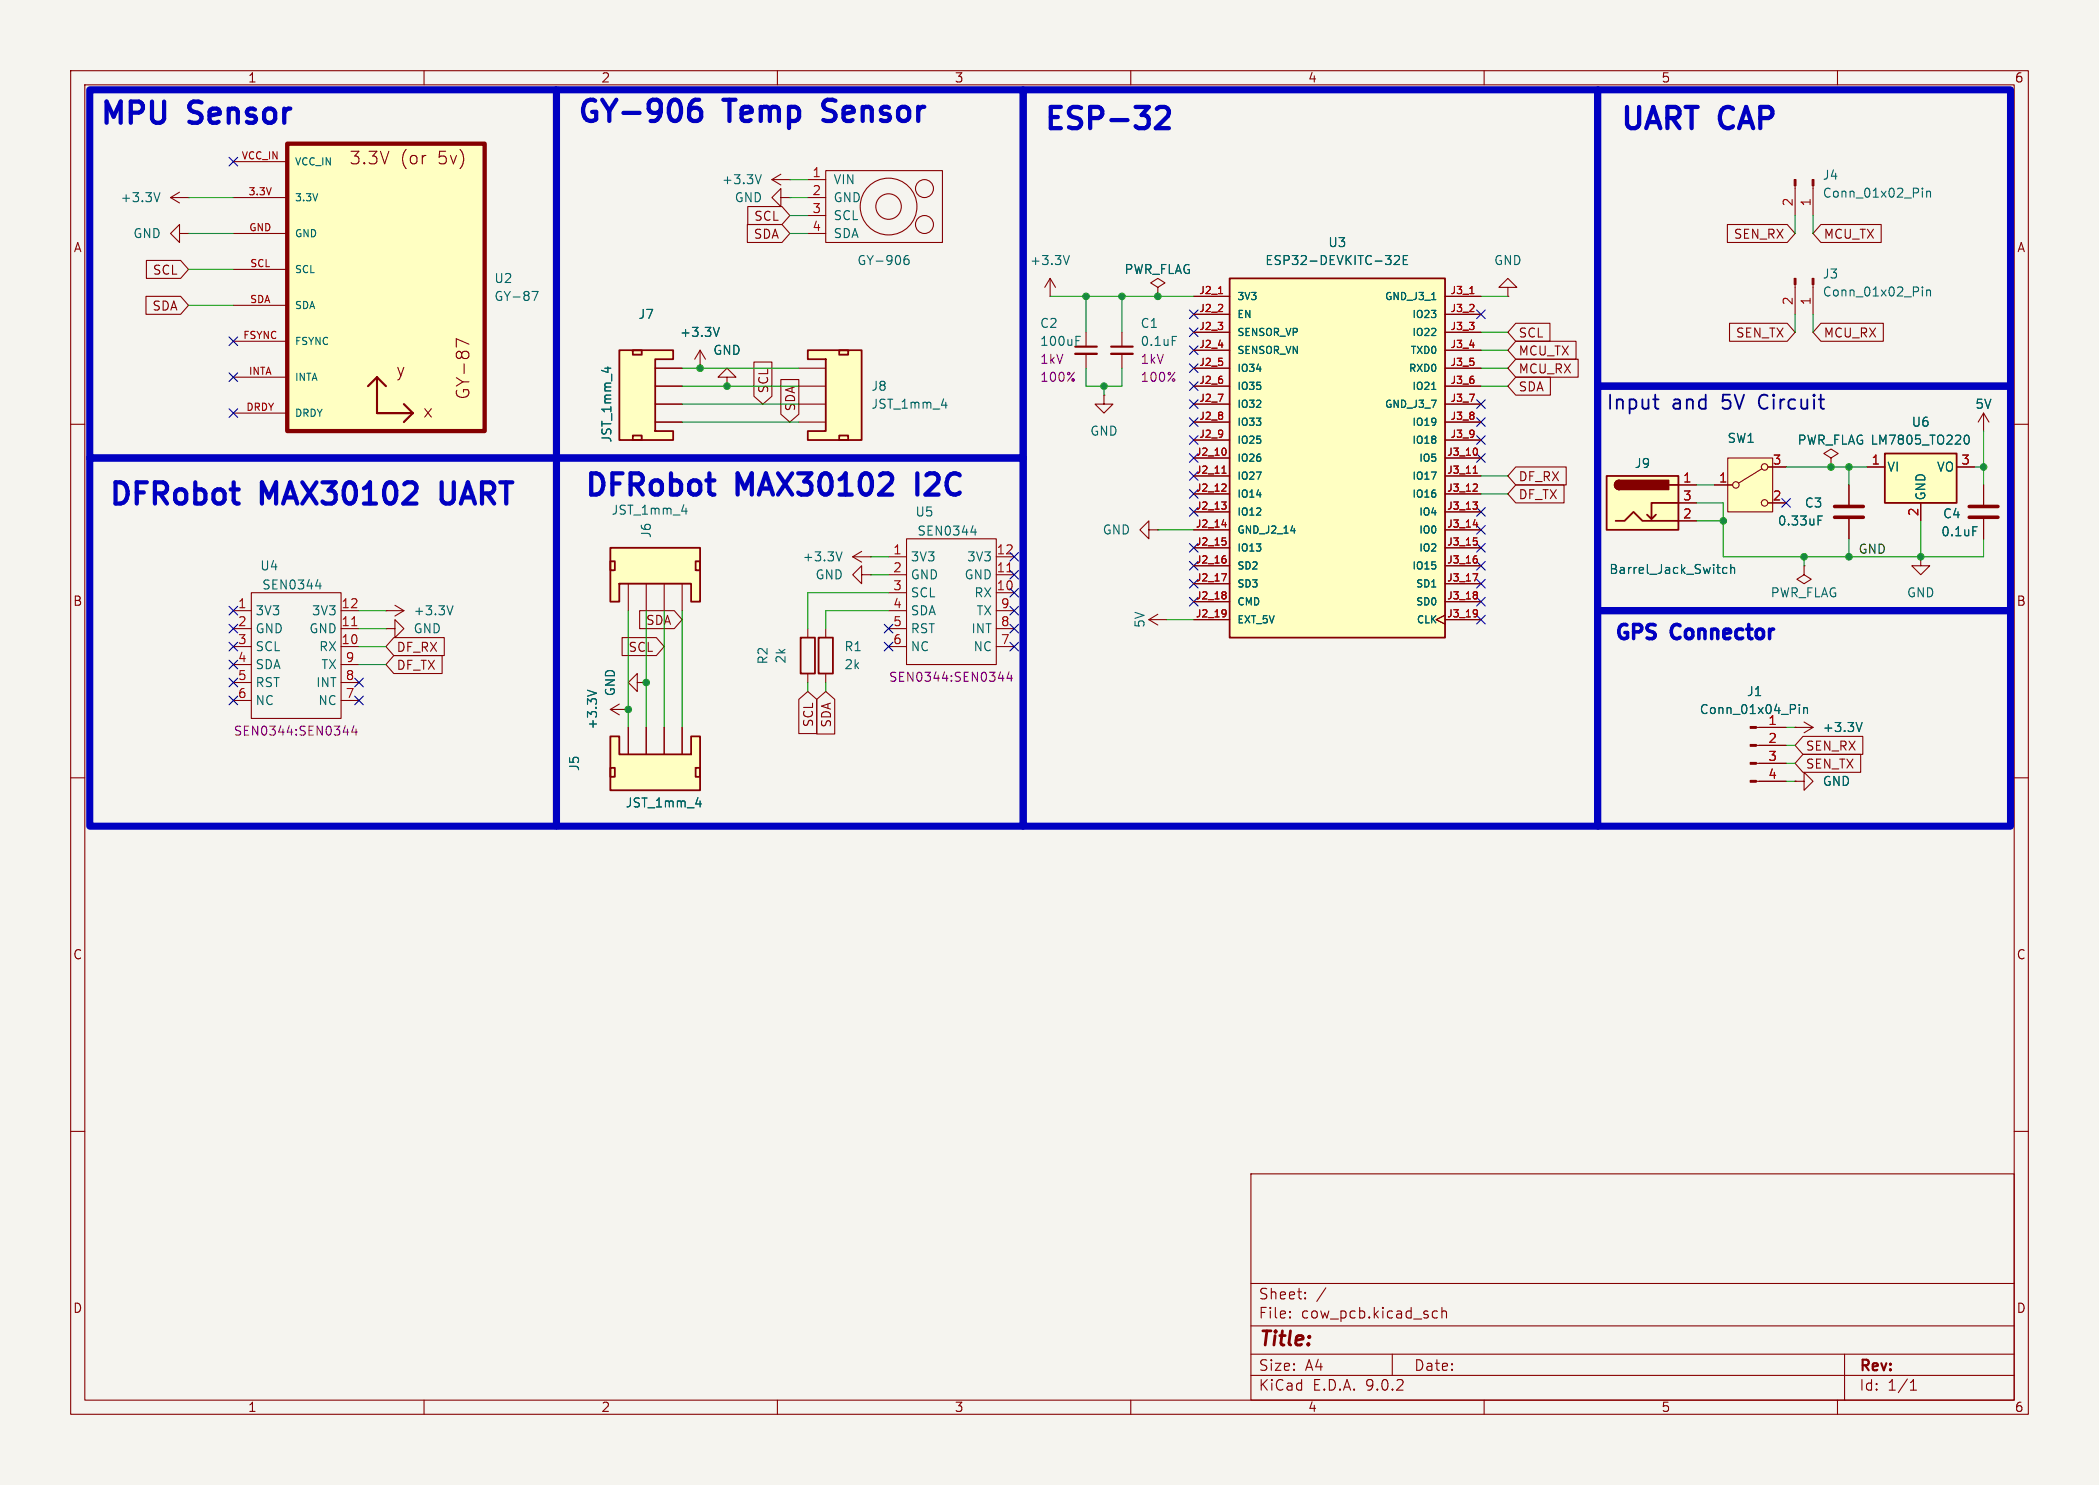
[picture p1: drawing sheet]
<svg xmlns="http://www.w3.org/2000/svg" width="297mm" height="210mm" viewBox="0 0 297 210" stroke-linecap="round" stroke-linejoin="round" font-family="sans-serif">
<path d="M0 0h297v210h-297z" fill="#f5f4ef" stroke="#f5f4ef" stroke-width=".14"/>
<g fill="none" stroke="#840000" stroke-width=".15">
<path d="M10 10h277v190h-277zM12 12h273v186h-273zM60 10v2M110 10v2M160 10v2M210 10v2M260 10v2M10 60h2M162.6 74.9v-1.2l-1.3 1.2 1.3 1.3v-1.3h1.2M163.8 74.9h.1M285 60h2M10 110h2"/>
<path d="M285 110h2M10 160h2M177 166h108v32h-108zM285 160h2M60 198v2M110 198v2M160 198v2M177 194.5h108M177 191.5h108M177 187.5h108M177 181.5h108M182.5 186.3h.1l-.1 .1"/>
<path d="M182.5 186.3v.1M182.5 185.5v.1M182.5 185.5h.1l-.1 .1M184.7 183.6v.1M184.7 183.6h-.1l.1 .1M184.7 182.8v.1M184.7 182.8h-.1l.1 .1M187.6 182.1l-1.3 2M197 191.5v3M202.7 186.3l.3 .1 .4-.1M203.4 185.5l-.4-.1-.3 .1M204 185.5a.37 .37 0 0 1 .7 .1v.8"/>
<path d="M204 184.9v1.5M210 198v2M260 198v2M261 191.5v6.5M270.3 196.6h.9M270.3 195.5l.4-.4v1.5"/>
</g>
<path d="M40.6 20.3h28v40.7h-28z" fill="#ffffc2"/>
<path d="M40.6 20.3h28v40.7h-28z" fill="none" stroke="#840000" stroke-width=".61"/>
<path d="M53.3 53.3l-1.2 1.3M53.3 53.3l1.3 1.3M53.3 53.3v5.1h5.1M57.1 57.2l1.3 1.2M58.4 58.4l-1.3 1.3" fill="none" stroke="#840000" stroke-width=".3"/>
<path d="M33 22.9h7.6M33 27.9h7.6M33 33h7.6M33 38.1h7.6M33 43.2h7.6M33 48.3h7.6M33 53.3h7.6M33 58.4h7.6M66.3 48.7l-1.7-.8v1.2" fill="none" stroke="#840000" stroke-width=".15"/>
<path d="M75.3 41.2h.8l-.5 1.3" fill="none" stroke="#006464" stroke-width=".15"/>
<path d="M244.5 64.8h6.3v7.6h-6.3z" fill="#ffffc2"/>
<g fill="none" stroke="#840000" stroke-width=".15">
<path d="M242.6 68.6h2.5M244.5 64.8h6.3v7.6h-6.3zM249.3 66.3l-3.3 2M250.2 66h2.5M250.2 71.1h2.5M33 86.4h2.6M33 88.9h2.6M33 91.4h2.6M33 94h2.6M33 96.5h2.6M33 99.1h2.6M35.6 83.8h12.7v17.8h-12.7z"/>
<path d="M48.3 86.4h2.5M48.3 88.9h2.5M48.3 91.4h2.5M48.3 94h2.5M48.3 96.5h2.5M48.3 99.1h2.5M87.6 99.6l-1.2 .7M86.4 100.3l1.2 .8M86.4 100.3h2.5M88.9 100.3h.1"/>
<circle cx="245.6" cy="68.6" r=".46"/>
<circle cx="249.7" cy="66" r=".46"/>
<circle cx="249.7" cy="71.1" r=".46"/>
</g>
<path d="M49.8 88.5h.7" fill="none" stroke="#a90000" stroke-width=".15"/>
<path d="M44.7 82.9h.8M45.3 82.4v.9M83.1 97.6l1.3 .4" fill="none" stroke="#006464" stroke-width=".15"/>
<path d="M48.6 103.5h.7M50.1 102.6l-.3 .9h.8M50.4 103.1v.9" fill="none" stroke="#840084" stroke-width=".15"/>
<path d="M86.4 104.1h1.2v2.6h10.2v-2.6h1.3v7.7h-12.7z" fill="#ffffc2"/>
<path d="M113.3 90.2h2v5.1h-2zM86.4 108.6h.6v1.3h-.6zM86.4 104.1h1.2v2.6h10.2v-2.6h1.3v7.7h-12.7zM98.4 108.6h.7v1.3h-.7z" fill="none" stroke="#840000" stroke-width=".25"/>
<path d="M213.4 40.6h1.2l-1.2-1.2-1.3 1.2h1.3v1.3M213.4 41.9h.1M114.3 88.9v1.3M114.3 95.3v1.2M88.9 102.9v3.8M91.4 102.9v3.8M94 102.9v3.8M96.5 102.9v3.8" fill="none" stroke="#840000" stroke-width=".15"/>
<path d="M98.5 113.7h.7M99.1 113.3v.8" fill="none" stroke="#006464" stroke-width=".15"/>
<path d="M174 39.4h30.5v50.8h-30.5z" fill="#ffffc2"/>
<path d="M174 39.4h30.5v50.8h-30.5zM115.8 90.2h2.1v5.1h-2.1z" fill="none" stroke="#840000" stroke-width=".25"/>
<g fill="none" stroke="#840000" stroke-width=".15">
<path d="M168.9 41.9h5.1M168.9 44.5h5.1M168.9 47h5.1M168.9 49.5h5.1M168.9 52.1h5.1M168.9 54.6h5.1M168.9 57.2h5.1M168.9 59.7h5.1M204.5 41.9h5M204.5 44.5h5M204.5 47h5M204.5 49.5h5"/>
<path d="M204.5 52.1h5M204.5 54.6h5M204.5 57.2h5M204.5 59.7h5M125.7 78.7h2.6M128.3 76.2h12.7v17.8h-12.7zM141 78.7h2.5M168.9 62.2h5.1M168.9 64.8h5.1M168.9 67.3h5.1M168.9 69.9h5.1M168.9 72.4h5.1"/>
<path d="M168.9 74.9h5.1M168.9 77.5h5.1M204.5 62.2h5M204.5 64.8h5M204.5 67.3h5M204.5 69.9h5M204.5 72.4h5M204.5 74.9h5M204.5 77.5h5M54.6 86.4h.1M54.6 86.4h2.5M55.9 85.6l1.2 .8"/>
<path d="M57.1 86.4l-1.2 .7M116.8 88.9v1.3M116.8 95.3v1.2M121.9 81.3v-1.3l-1.3 1.3 1.3 1.3v-1.3h1.3M123.2 81.3h.1M125.7 81.3h2.6M125.7 83.8h2.6M125.7 86.4h2.6M125.7 88.9h2.6M125.7 91.4h2.6M141 81.3h2.5M141 83.8h2.5"/>
<path d="M141 86.4h2.5M141 88.9h2.5M141 91.4h2.5M168.9 80h5.1M168.9 82.6h5.1M168.9 85.1h5.1M168.9 87.6h5.1M204.5 87l-1.3 .6 1.3 .7M204.5 80h5M204.5 82.6h5M204.5 85.1h5M204.5 87.6h5"/>
</g>
<g fill="none" stroke="#a90000" stroke-width=".15">
<path d="M172.4 41.5h.6M208 41.5h.6M172.9 71h.6l-.4 .4M172.9 66.9h.6M172.9 74.2h.6M172.9 76.1h.5M173.1 66.1l.1-.2v1M173.3 68.4l.2 .2-.1 .3-.5 .6h.6M173.4 63.5l.1 .3-.1 .5M173.4 71.4l.1 .2-.1 .4M173.4 76.5l.1 .1-.1 .4M173.4 79l.1 .2-.1 .4"/>
<path d="M208.4 71h.6l-.3 .4M208.5 66.9h.5M208.5 74.2h.6M208.5 76.1h.5M208.7 66.1l.1-.2v1M208.8 68.4l.2 .2v.3l-.6 .6h.6M208.9 63.5l.1 .3-.1 .5M208.9 71.4l.1 .2-.1 .4M208.9 76.5l.1 .1-.1 .4M208.9 79l.1 .2-.1 .4M142.5 80.9h.7M172.9 81.1h.6l-.4 1.1"/>
<path d="M173.4 83.7l.1 .2-.1 .2M173.4 84.2l.1 .1-.1 .4M173.4 86.3a.86 .86 0 0 1-.1 .8M173.5 86.7l-.1 .1M208.4 81.1h.7l-.4 1.1M208.9 83.7l.1 .2-.1 .2M208.9 84.2l.1 .1-.1 .4M208.9 86.3h.1a.86 .86 0 0 1-.1 .8M209 86.7l-.1 .1"/>
</g>
<path d="M197.3 36.3l.2-.2h.3l.2 .2v.2v.2l-.8 .7h.8M198.6 36.7h.4M199.2 36.1h-.6v1.3h.6M202.6 42.4h.6M202.6 55.1h.6M137.4 75.2h.8M138 74.8v.9M182.7 75.1h.6M64.1 85.7l-.4 1.2" fill="none" stroke="#006464" stroke-width=".15"/>
<path d="M141.3 95.9h.8M142.8 95l-.3 .9h.8M143.1 95.5v.8" fill="none" stroke="#840084" stroke-width=".15"/>
<path d="M86.4 77.5h12.7v7.6h-1.3v-2.5h-10.2v2.5h-1.2z" fill="#ffffc2"/>
<path d="M86.4 79.4h.6v1.2h-.6zM86.4 77.5h12.7v7.6h-1.3v-2.5h-10.2v2.5h-1.2zM98.4 79.4h.7v1.2h-.7z" fill="none" stroke="#840000" stroke-width=".25"/>
<g fill="none" stroke="#840000" stroke-width=".15">
<path d="M148.6 39.4l-.8 1.2M148.6 39.4l.8 1.2M148.6 39.4v2.5M148.6 41.9h.1M153.7 47v2M153.7 50v2.1M156.2 55.9v1.3h1.3l-1.3 1.2-1.3-1.2h1.3M156.2 55.9h.1M120.6 78.7l1.3 .8M120.6 78.7h2.6M121.9 78l-1.3 .7M123.2 78.7h.1"/>
<path d="M280.7 68.6v2.8M280.7 73.4v2.8M88.9 82.6v3.8M91.4 82.6v3.8M94 82.6v3.8M96.5 82.6v3.8M255.3 80v1.3l1 .6-1 .7-1-.7 1-.6M255.3 80h.1"/>
</g>
<path d="M151.3 36.1l-.4 1.3M152.3 48.2h.4M152.3 47.6h.6M97.1 71.9v.8M119.1 78l-.4 1.3M279.2 74.5h.6" fill="none" stroke="#006464" stroke-width=".15"/>
<path d="M278.6 71.6h4.1M278.6 73.2h4.1" fill="none" stroke="#840000" stroke-width=".51"/>
<path d="M152.1 49h3.1" fill="none" stroke="#840000" stroke-width=".3"/>
<path d="M152.1 50h3.1" fill="none" stroke="#840000" stroke-width=".33"/>
<path d="M227.3 67.3h10.2v7.6h-10.2z" fill="#ffffc2"/>
<path d="M227.3 67.3h10.2v7.6h-10.2zM228.6 73.7h1.3l1.2-1.3 1.3 1.3h5.1M229.1 67.9a.64 .64 0 0 0-.6 .7 .64 .64 0 0 0 .6 .6M234.3 72.8l-.6 .6M236.2 68.6h1.3M237.5 71.1h-3.8v2.3l-.7-.6" fill="none" stroke="#840000" stroke-width=".25"/>
<g fill="#840000" stroke="#840000" stroke-width=".25">
<path d="M228.7 68.1l.4-.2v1.3a.63 .63 0 0 1-.6-.4 .63 .63 0 0 1 .2-.7z"/>
<path d="M229.1 67.9h7v1.3h-7z"/>
</g>
<g fill="none" stroke="#840000" stroke-width=".15">
<path d="M237.5 68.6h2.5M237.5 71.1h2.5M237.5 73.7h2.5M259.1 64.8l1-.7-1-.6-1 .6 1 .7v1.2M259.1 66h.1M261.6 68.6v2.8M261.6 73.4v2.8M271.8 78.7v1.3h1.2l-1.2 1.3-1.3-1.3h1.3M271.8 78.7h.1M54.6 88.9h1.3v-1.3l1.2 1.3-1.2 1.3v-1.3M54.6 88.9h.1M162.6 87.6l1.2 .8"/>
<path d="M162.6 87.6h2.5M163.8 86.9l-1.2 .7"/>
</g>
<path d="M244.9 79.8v1.3M257.3 73.6h.4M257.3 73h.6M244.3 80.3h-.3l-.3 .2v.4l.2 .1h.4M244.9 80.4l.2-.1h.3v.8" fill="none" stroke="#006464" stroke-width=".15"/>
<path d="M259.6 71.6h4.1M259.6 73.2h4.1" fill="none" stroke="#840000" stroke-width=".51"/>
<path d="M266.7 64.1h10.2v7h-10.2z" fill="#ffffc2"/>
<path d="M266.7 64.1h10.2v7h-10.2z" fill="none" stroke="#840000" stroke-width=".25"/>
<g fill="none" stroke="#840000" stroke-width=".15">
<path d="M109.2 25.4l1.3 .8M109.2 25.4h2.6M110.5 27.9v-1.2l-1.3 1.2 1.3 1.3v-1.3h1.3M110.5 24.6l-1.3 .8M111.8 25.4h.1M111.8 27.9h.1M158.7 47v2M158.7 50v2.1M163.8 40.6l1-.6-1-.6-1 .6 1 .6v1.3M163.8 41.9h.1M280.7 58.4l-.8 1.3M280.7 58.4l.7 1.3"/>
<path d="M280.7 58.4v2.6M264.2 66h2.5M271.8 71.1v2.6M276.9 66h2.5M90.2 96.5v-1.2l-1.3 1.2 1.3 1.3v-1.3h1.2M91.4 96.5h.1"/>
</g>
<path d="M107.7 24.7l-.4 1.3M165.9 47.6h.6M278 61.7l.2-.2a.69 .69 0 0 1 .3 1.2l-.2 .1a.69 .69 0 0 1-.3-1.1z" fill="none" stroke="#006464" stroke-width=".15"/>
<path d="M157.2 49h3.1" fill="none" stroke="#840000" stroke-width=".3"/>
<path d="M157.2 50h3.1" fill="none" stroke="#840000" stroke-width=".33"/>
<path d="M87.6 49.5h7.6v1.3h-2.5v10.2h2.5v1.2h-7.6z" fill="#ffffc2"/>
<path d="M87.6 49.5h7.6v1.3h-2.5v10.2h2.5v1.2h-7.6zM89.5 49.5h1.3v.7h-1.3zM89.5 61.6h1.3v.6h-1.3z" fill="none" stroke="#840000" stroke-width=".25"/>
<path d="M25.4 33v-1.2l-1.3 1.2 1.3 1.3v-1.3h1.3M26.7 33h.1M92.7 59.7h3.8M92.7 57.2h3.8M92.7 54.6h3.8M92.7 52.1h3.8M248.5 102.9h4.2M248.5 105.4h4.2M248.5 108h4.2M248.5 110.5h4.2" fill="none" stroke="#840000" stroke-width=".15"/>
<path d="M85.6 52.1h.8M86 51.9v.8M254.6 99.6v.2M254.6 100.1v.8M255.2 100.1v.8M255.2 100.2l.2-.1h.3l.1 .8" fill="none" stroke="#006464" stroke-width=".15"/>
<g fill="#840000" stroke="#840000" stroke-width=".15">
<path d="M247.6 102.7h.9v.3h-.9z"/>
<path d="M247.6 105.3h.9v.2h-.9z"/>
<path d="M247.6 107.8h.9v.3h-.9z"/>
<path d="M247.6 110.4h.9v.2h-.9z"/>
</g>
<path d="M114.3 49.5h7.6v12.7h-7.6v-1.2h2.5v-10.2h-2.5z" fill="#ffffc2"/>
<path d="M114.3 49.5h7.6v12.7h-7.6v-1.2h2.5v-10.2h-2.5zM118.7 49.5h1.3v.7h-1.3zM118.7 61.6h1.3v.6h-1.3z" fill="none" stroke="#840000" stroke-width=".25"/>
<g fill="none" stroke="#840000" stroke-width=".15">
<path d="M20.7 36.8h4.9l1.1 1.3-1.1 1.3h-4.9zM24.1 27.9l1.3 .8M24.1 27.9h2.6M25.4 27.2l-1.3 .7M26.7 27.9h.1M105.7 31.7h4.9l1.2 1.3-1.2 1.3h-4.9zM105.8 29.2h4.8l1.2 1.3-1.2 1.3h-4.8zM114.3 27.9h2.5M114.3 25.4h2.5M114.3 30.5h2.5M114.3 33h2.5M116.8 24.1h16.5v10.2h-16.5z"/>
<path d="M244.4 31.7h8.5l1.1 1.3-1.1 1.3h-8.5zM254 26.3v4.2M256.5 26.3v4.2M257.7 31.7h8.5v2.6h-8.5l-1.2-1.3zM20.7 41.9h4.9l1.1 1.3-1.1 1.3h-4.9zM92.7 52.1h3.8M92.7 54.6h3.8M92.7 57.2h3.8M92.7 59.7h3.8M99.1 52.1h.1M99.1 49.5l-.8 1.3M99.1 49.5l.7 1.3"/>
<path d="M99.1 49.5v2.6M102.9 53.3h1.2l-1.2-1.2-1.3 1.2h1.3v1.3M102.9 54.6h.1M106.7 51.2h2.5v4.8l-1.3 1.2-1.2-1.2zM110.5 53.7h2.5v4.9l-1.2 1.1-1.3-1.1zM113 52.1h3.8M113 54.6h3.8M113 57.2h3.8M113 59.7h3.8M163.8 41.9h.1M168.9 52.1h5.1M168.9 54.6h5.1"/>
<path d="M168.9 57.2h5.1M168.9 59.7h5.1M168.9 41.9h5.1M168.9 44.5h5.1M168.9 47h5.1M168.9 49.5h5.1M204.5 52.1h5M204.5 54.6h5M204.5 57.2h5M204.5 59.7h5M204.5 41.9h5M204.5 44.5h5"/>
<path d="M204.5 47h5M204.5 49.5h5M214.5 50.8h8.8v2.5h-8.8l-1.1-1.2zM214.5 45.7h4.8v2.6h-4.8l-1.1-1.3zM214.5 48.3h8.5v2.5h-8.5l-1.1-1.3zM214.5 53.3h4.9v2.6h-4.9l-1.1-1.3zM244.7 45.7h8.2l1.1 1.3-1.1 1.3h-8.2zM254 40.2v4.3M256.5 40.2v4.3M257.7 45.7h8.8v2.6h-8.8l-1.2-1.3zM168.9 62.2h5.1M168.9 64.8h5.1"/>
<path d="M168.9 67.3h5.1M168.9 69.9h5.1M168.9 72.4h5.1M168.9 74.9h5.1M168.9 77.5h5.1M204.5 62.2h5M204.5 64.8h5M204.5 67.3h5M204.5 69.9h5M204.5 72.4h5M204.5 74.9h5M204.5 77.5h5"/>
<path d="M214.5 66h7.1v2.6h-7.1l-1.1-1.3zM214.5 68.6h6.8v2.5h-6.8l-1.1-1.2zM237.5 68.6h2.5M237.5 71.1h2.5M237.5 73.7h2.5M242.6 68.6h2.5M250.2 66h2.5M250.2 71.1h2.5M259.1 66h.1M261.6 68.6v2.8M261.6 73.4v2.8M264.2 66h2.5"/>
<path d="M271.8 71.1v2.6M276.9 66h2.5M280.7 68.6v2.8M280.7 73.4v2.8M55.7 92.7h6.9v2.6h-6.9l-1.1-1.3zM55.7 90.2h7.2v2.5h-7.2l-1.1-1.3zM88 90.2h4.9l1.1 1.2-1.1 1.3h-4.9zM90.5 86.4h4.9l1.1 1.2-1.1 1.3h-4.9zM91.4 96.5h.1M113 98.9l1.3-1.1 1.3 1.1v4.8h-2.6zM115.6 98.9l1.2-1.1 1.3 1.1v4.9h-2.5zM168.9 80h5.1"/>
<path d="M168.9 82.6h5.1M168.9 85.1h5.1M168.9 87.6h5.1M204.5 87l-1.3 .6 1.3 .7M204.5 80h5M204.5 82.6h5M204.5 85.1h5M204.5 87.6h5M88.9 100.3h.1M88.9 102.9v3.8M91.4 102.9v3.8M94 102.9v3.8"/>
<path d="M96.5 102.9v3.8M248.9 102.9h3.8M248.9 105.4h3.8M248.9 108h3.8M248.9 110.5h3.8M254 102.9h.1M254 110.5h1.3v-1.3l1.2 1.3-1.2 1.3v-1.3M254 110.5h.1M254 102.9h2.5M255.1 104.1h8.5v2.6h-8.5l-1.1-1.3zM255.1 106.7h8.2v2.5h-8.2l-1.1-1.2zM255.3 102.1l1.2 .8"/>
<path d="M256.5 102.9l-1.2 .7"/>
<circle cx="125.7" cy="29.2" r="4"/>
<circle cx="125.7" cy="29.2" r="1.8"/>
<circle cx="130.8" cy="26.7" r="1.27"/>
<circle cx="130.8" cy="31.7" r="1.27"/>
</g>
<g fill="none" stroke="#006464" stroke-width=".15">
<path d="M22.6 27.2l-.4 1.3M128.5 36.1a.5 .5 0 0 0-.6 .6v.5l.1 .1 .4 .1 .2-.1v-.4l-.1-.2-.4-.1-.2 .3M197.3 36.3l.2-.2h.3l.2 .2v.2v.2l-.8 .7h.8M198.6 36.7h.4M199.2 36.1h-.6v1.3h.6M272 26.6v.1M272 27v.9M272.6 27v.9M272.6 27.2l.2-.2 .3 .1 .1 .8M85.6 52.1h.8M86 51.9v.8M101.8 46.3l-.4 1.3"/>
<path d="M133.2 57.3h.8M133.8 56.9v.8M202.6 42.4h.6M202.6 55.1h.6M272 40.6v.1M272 41v.9M272.6 41v.9M272.6 41.1l.2-.1 .3 .1 .1 .8M182.7 75.1h.6M244.9 79.8v1.3M257.3 73.6h.4M257.3 73h.6"/>
<path d="M278 61.7l.2-.2a.69 .69 0 0 1 .3 1.2l-.2 .1a.69 .69 0 0 1-.3-1.1zM279.2 74.5h.6M83.1 97.6l1.3 .4M244.3 80.3h-.3l-.3 .2v.4l.2 .1h.4M244.9 80.4l.2-.1h.3v.8M254.6 99.6v.2M98.5 113.7h.7M99.1 113.3v.8M254.6 100.1v.8M255.2 100.1v.8M255.2 100.2l.2-.1h.3l.1 .8M263.5 102.2l-.4 1.2"/>
</g>
<g fill="#840000" stroke="#840000" stroke-width=".15">
<path d="M256.4 39.4h.3v.8h-.3z"/>
<path d="M253.9 39.4h.2v.8h-.2z"/>
<path d="M256.4 25.4h.3v.9h-.3z"/>
<path d="M253.9 25.4h.2v.9h-.2z"/>
</g>
<g fill="none" stroke="#009600" stroke-width=".15">
<path d="M26.7 33h6.3M26.7 27.9h6.3M26.7 38.1h6.3M111.8 33h2.5M111.8 30.5h2.5M111.8 27.9h2.5M111.8 25.4h2.5M254 30.5v2.5M256.5 30.5v2.5M26.7 43.2h6.3M96.5 54.6h16.5M96.5 57.2h16.5"/>
<path d="M96.5 52.1h16.5M96.5 59.7h16.5M148.6 41.9h20.3M153.7 52.1v2.5h5v-2.5M153.7 41.9v5.1M156.2 54.6v1.3M158.7 41.9v5.1M209.5 41.9h3.9M209.5 54.6h3.9M209.5 52.1h3.9M209.5 47h3.9M209.5 49.5h3.9"/>
<path d="M254 44.5v2.5M256.5 44.5v2.5M123.2 78.7h2.5M163.8 74.9h5.1M209.5 67.3h3.9M209.5 69.9h3.9M240 71.1h3.8v7.6h36.9v-2.5M240 68.6h2.6M240 73.7h3.8M252.7 66h11.5M255.3 78.7v1.3M261.6 66v2.6"/>
<path d="M261.6 76.2v2.5M271.8 73.7v5M279.4 66h1.3M280.7 61v7.6M50.8 86.4h3.8M50.8 94h3.8M50.8 91.4h3.8M50.8 88.9h3.8M88.9 86.4v16.5M91.4 86.4v16.5M94 86.4v16.5M96.5 86.4v16.5"/>
<path d="M114.3 96.5v1.3M116.8 96.5v1.3M123.2 81.3h2.5M125.7 86.4h-8.9v2.5M125.7 83.8h-11.4v5.1M165.1 87.6h3.8M252.7 108h1.3M252.7 110.5h1.3M252.7 102.9h1.3M252.7 105.4h1.3"/>
</g>
<g fill="none" stroke="#000084" stroke-width=".15">
<path d="M32.4 22.3l1.2 1.2M33.6 22.3l-1.2 1.2M32.4 57.8l1.2 1.2M32.4 52.7l1.2 1.2M32.4 47.7l1.2 1.2M33.6 57.8l-1.2 1.2M33.6 52.7l-1.2 1.2M33.6 47.7l-1.2 1.2M168.3 43.8l1.2 1.3M168.3 51.5l1.2 1.2M168.3 59.1l1.2 1.2M168.3 48.9l1.2 1.2"/>
<path d="M168.3 56.5l1.2 1.3M168.3 46.4l1.2 1.2M168.3 54l1.2 1.2M169.5 43.8l-1.2 1.3M169.5 51.5l-1.2 1.2M169.5 59.1l-1.2 1.2M169.5 48.9l-1.2 1.2M169.5 56.5l-1.2 1.3M169.5 46.4l-1.2 1.2M169.5 54l-1.2 1.2M208.9 59.1l1.3 1.2M208.9 56.5l1.3 1.3"/>
<path d="M208.9 43.8l1.3 1.3M210.2 59.1l-1.3 1.2M210.2 43.8l-1.3 1.3M210.2 56.5l-1.3 1.3M142.9 78.1l1.2 1.2M144.1 78.1l-1.2 1.2M168.3 79.4l1.2 1.2M168.3 66.7l1.2 1.2M168.3 69.2l1.2 1.3M168.3 71.8l1.2 1.2M168.3 76.9l1.2 1.2M168.3 64.2l1.2 1.2"/>
<path d="M168.3 61.6l1.2 1.2M169.5 79.4l-1.2 1.2M169.5 66.7l-1.2 1.2M169.5 69.2l-1.2 1.3M169.5 71.8l-1.2 1.2M169.5 76.9l-1.2 1.2M169.5 64.2l-1.2 1.2M169.5 61.6l-1.2 1.2M208.9 71.8l1.3 1.2M208.9 76.9l1.3 1.2M208.9 79.4l1.3 1.2M208.9 74.3l1.3 1.2"/>
<path d="M208.9 64.2l1.3 1.2M208.9 61.6l1.3 1.2M210.2 71.8l-1.3 1.2M210.2 76.9l-1.3 1.2M210.2 79.4l-1.3 1.2M210.2 74.3l-1.3 1.2M210.2 64.2l-1.3 1.2M210.2 61.6l-1.3 1.2M252.1 70.5l1.2 1.2M253.3 70.5l-1.2 1.2M32.4 93.4l1.2 1.2M32.4 85.8l1.2 1.2"/>
<path d="M32.4 88.3l1.2 1.2M32.4 98.5l1.2 1.2M32.4 90.8l1.2 1.2M32.4 95.9l1.2 1.2M33.6 93.4l-1.2 1.2M33.6 85.8l-1.2 1.2M33.6 88.3l-1.2 1.2M33.6 98.5l-1.2 1.2M33.6 90.8l-1.2 1.2M33.6 95.9l-1.2 1.2M50.2 95.9l1.2 1.2M50.2 98.5l1.2 1.2"/>
<path d="M51.4 95.9l-1.2 1.2M51.4 98.5l-1.2 1.2M125.1 88.3l1.2 1.2M125.1 90.8l1.2 1.2M126.3 88.3l-1.2 1.2M126.3 90.8l-1.2 1.2M142.9 80.7l1.2 1.2M142.9 90.8l1.2 1.2M142.9 85.8l1.2 1.2M142.9 88.3l1.2 1.2M142.9 83.2l1.2 1.2M144.1 80.7l-1.2 1.2"/>
<path d="M144.1 90.8l-1.2 1.2M144.1 85.8l-1.2 1.2M144.1 88.3l-1.2 1.2M144.1 83.2l-1.2 1.2M168.3 84.5l1.2 1.2M168.3 81.9l1.2 1.3M169.5 84.5l-1.2 1.2M169.5 81.9l-1.2 1.3M208.9 81.9l1.3 1.3M208.9 84.5l1.3 1.2M208.9 87l1.3 1.2M210.2 81.9l-1.3 1.3"/>
<path d="M210.2 84.5l-1.3 1.2M210.2 87l-1.3 1.2"/>
</g>
<path d="M98.9 14.1a1.19 1.19 0 0 0-1.4 1.3v1.1l.3 .5 .3 .1h.5l.5-.3 .1-.3v-.7l-.3-.4-.3-.1h-.5l-.5 .2-.1 .3M116.5 17l.4 .1M116.6 14.4l-.1 .3 .1 .6M163.7 15.4l.4-.3h.7a.81 .81 0 0 1 .5 1.3l-1.8 1.7h1.9M62.5 68.2v2.4l.1 .3M129.8 66.9v3" fill="none" stroke="#0000c2" stroke-width=".6"/>
<path d="M12.7 12.7h66v52.1h-66zM78.7 12.7h66.1v52.1h-66.1zM144.8 12.7h81.3v104.1h-81.3zM226.1 12.7h58.4v41.9h-58.4zM226.1 54.6h58.4v31.8h-58.4zM12.7 64.8h66v52h-66zM78.7 64.8h66.1v52h-66.1zM226.1 86.4h58.4v30.4h-58.4z" fill="none" stroke="#0000c2" stroke-width="1"/>
<g fill="none" stroke="#a90000" stroke-width=".15">
<path d="M172.4 41.5h.6M208 41.5h.6M172.9 71h.6l-.4 .4M172.9 66.9h.6M172.9 74.2h.6M172.9 76.1h.5M173.1 66.1l.1-.2v1M173.3 68.4l.2 .2-.1 .3-.5 .6h.6M173.4 63.5l.1 .3-.1 .5M173.4 71.4l.1 .2-.1 .4M173.4 76.5l.1 .1-.1 .4M173.4 79l.1 .2-.1 .4"/>
<path d="M208.4 71h.6l-.3 .4M208.5 66.9h.5M208.5 74.2h.6M208.5 76.1h.5M208.7 66.1l.1-.2v1M208.8 68.4l.2 .2v.3l-.6 .6h.6M208.9 63.5l.1 .3-.1 .5M208.9 71.4l.1 .2-.1 .4M208.9 76.5l.1 .1-.1 .4M208.9 79l.1 .2-.1 .4M172.9 81.1h.6l-.4 1.1M173.4 83.7l.1 .2-.1 .2"/>
<path d="M173.4 84.2l.1 .1-.1 .4M173.4 86.3a.86 .86 0 0 1-.1 .8M173.5 86.7l-.1 .1M208.4 81.1h.7l-.4 1.1M208.9 83.7l.1 .2-.1 .2M208.9 84.2l.1 .1-.1 .4M208.9 86.3h.1a.86 .86 0 0 1-.1 .8M209 86.7l-.1 .1"/>
</g>
<g fill="#009600" stroke="#009600" stroke-width=".15">
<circle cx="158.7" cy="41.9" r=".46"/>
<circle cx="153.7" cy="41.9" r=".46"/>
<circle cx="163.8" cy="41.9" r=".46"/>
<circle cx="156.2" cy="54.6" r=".46"/>
<circle cx="102.9" cy="54.6" r=".46"/>
<circle cx="99.1" cy="52.1" r=".46"/>
<circle cx="261.6" cy="66" r=".46"/>
<circle cx="259.1" cy="66" r=".46"/>
<circle cx="280.7" cy="66" r=".46"/>
<circle cx="243.8" cy="73.7" r=".46"/>
<circle cx="271.8" cy="78.7" r=".46"/>
<circle cx="255.3" cy="78.7" r=".46"/>
<circle cx="261.6" cy="78.7" r=".46"/>
<circle cx="91.4" cy="96.5" r=".46"/>
<circle cx="88.9" cy="100.3" r=".46"/>
</g>
<g font-size="4.2" fill="#0000c2">
<text x="14" y="18.4">MPU</text>
<text x="27" y="18.4">Sensor</text>
<text x="81.5" y="18.2">GY-906</text>
<text x="102.9" y="18.2">Temp</text>
<text x="117.9" y="18.2">Sensor</text>
<text x="147.6" y="19.2">ESP-32</text>
<text x="229.1" y="19.2">UART CAP</text>
<text x="82.5" y="71">DFRobot</text>
<text x="104.5" y="71">MAX30102</text>
<text x="131.1" y="71">I2C</text>
<text x="15.2" y="72.3">DFRobot</text>
<text x="37.2" y="72.3">MAX30102</text>
<text x="63.8" y="72.3">UART</text>
</g>
<g font-size="2.8" fill="#000084">
<text x="227.2" y="58.3">Input</text>
<text x="236.6" y="58.3">and</text>
<text x="243.9" y="58.3">5V</text>
<text x="249.4" y="58.3">Circuit</text>
</g>
<g font-size="2.8" fill="#0000c2">
<text x="228.3" y="91.2">GPS</text>
<text x="236.9" y="91.2">Connector</text>
</g>
<text font-size="2.8" fill="#840000" x="178" y="190.9">Title:</text>
<g font-size="2.5" fill="#840000">
<text x="49.4" y="23.5">3.3V</text>
<text x="56.6" y="23.5">(or</text>
<text x="61.9" y="23.5">5v)</text>
<text x="56" y="53.4">y</text>
<text x="59.8" y="59.3">x</text>
<text x="66.6" y="57.4" transform="rotate(-90 66.6 57.4)">GY-87</text>
</g>
<g font-size="2.1" fill="#840000">
<text x="178" y="184">Sheet:</text>
<text x="178" y="186.7">File:</text>
<text x="184.1" y="186.7">cow_pcb.kicad_sch</text>
<text x="178" y="196.9">KiCad</text>
<text x="178" y="194.1">Size:</text>
<text x="184.7" y="194.1">A4</text>
<text x="185.7" y="196.9">E.D.A.</text>
<text x="193.3" y="196.9">9.0.2</text>
<text x="200" y="194.1">Date:</text>
<text x="263" y="194.3">Rev:</text>
<text x="263" y="196.9">Id:</text>
<text x="267.1" y="196.9">1/1</text>
</g>
<g font-size="1.8" fill="#840000">
<text x="35" y="11.9">1</text>
<text x="85" y="11.9">2</text>
<text x="135" y="11.9">3</text>
<text x="185" y="11.9">4</text>
<text x="235" y="11.9">5</text>
<text x="285" y="11.9">6</text>
<text x="10.3" y="35.9">A</text>
<text x="106.6" y="34">SDA</text>
<text x="106.6" y="31.4">SCL</text>
<text x="245.2" y="34">SEN_RX</text>
<text x="258" y="34">MCU_TX</text>
<text x="285.3" y="35.9">A</text>
<text x="21.5" y="39.1">SCL</text>
<text x="21.5" y="44.1">SDA</text>
<text x="214.8" y="47.9">SCL</text>
<text x="245.5" y="47.9">SEN_TX</text>
<text x="258" y="47.9">MCU_RX</text>
<text x="214.8" y="53">MCU_RX</text>
<text x="214.8" y="50.5">MCU_TX</text>
<text x="108.9" y="55.7" transform="rotate(-90 108.9 55.7)">SCL</text>
<text x="112.7" y="58.3" transform="rotate(-90 112.7 58.3)">SDA</text>
<text x="214.8" y="55.6">SDA</text>
<text x="214.8" y="68.3">DF_RX</text>
<text x="214.8" y="70.8">DF_TX</text>
<text x="10.3" y="85.9">B</text>
<text x="91.3" y="88.6">SDA</text>
<text x="285.3" y="85.9">B</text>
<text x="56" y="94.9">DF_TX</text>
<text x="56" y="92.4">DF_RX</text>
<text x="88.8" y="92.4">SCL</text>
<text x="115.3" y="102.9" transform="rotate(-90 115.3 102.9)">SCL</text>
<text x="117.8" y="103" transform="rotate(-90 117.8 103)">SDA</text>
<text x="255.4" y="106.4">SEN_RX</text>
<text x="255.4" y="108.9">SEN_TX</text>
<text x="10.3" y="135.9">C</text>
<text x="285.3" y="135.9">C</text>
<text x="10.3" y="185.9">D</text>
<text x="285.3" y="185.9">D</text>
<text x="35" y="199.9">1</text>
<text x="85" y="199.9">2</text>
<text x="135" y="199.9">3</text>
<text x="185" y="199.9">4</text>
<text x="235" y="199.9">5</text>
<text x="285" y="199.9">6</text>
</g>
<g font-size="1.8" fill="#006464">
<text x="17" y="28.8">+3.3V</text>
<text x="102.1" y="26.3">+3.3V</text>
<text x="103.9" y="28.8">GND</text>
<text x="117.9" y="26.3">VIN</text>
<text x="117.9" y="28.8">GND</text>
<text x="257.8" y="25.6">J4</text>
<text x="257.8" y="28.2">Conn_01x02_Pin</text>
<text x="18.8" y="33.9">GND</text>
<text x="117.9" y="31.3">SCL</text>
<text x="117.9" y="33.9">SDA</text>
<text x="187.9" y="35.2">U3</text>
<text x="69.9" y="40.2">U2</text>
<text x="121.2" y="37.7">GY-906</text>
<text x="145.6" y="37.7">+3.3V</text>
<text x="159" y="39">PWR_FLAG</text>
<text x="178.9" y="37.7">ESP32-DEVKITC-32E</text>
<text x="211.3" y="37.7">GND</text>
<text x="257.8" y="39.6">J3</text>
<text x="69.9" y="42.8">GY-87</text>
<text x="90.2" y="45.3">J7</text>
<text x="96.1" y="47.9">+3.3V</text>
<text x="147.1" y="46.6">C2</text>
<text x="161.3" y="46.6">C1</text>
<text x="257.8" y="42.1">Conn_01x02_Pin</text>
<text x="100.8" y="50.4">GND</text>
<text x="147.1" y="49.1">100uF</text>
<text x="161.3" y="49.1">0.1uF</text>
<text x="123.2" y="55.5">J8</text>
<text x="123.2" y="58">JST_1mm_4</text>
<text x="279.4" y="58">5V</text>
<text x="86.7" y="62.7" transform="rotate(-90 86.7 62.7)">JST_1mm_4</text>
<text x="154.2" y="61.8">GND</text>
<text x="244.3" y="62.8">SW1</text>
<text x="254.3" y="63.1">PWR_FLAG LM7805_TO220</text>
<text x="270.4" y="60.6">U6</text>
<text x="231.2" y="66.4">J9</text>
<text x="255.3" y="72">C3</text>
<text x="267" y="66.9">VI</text>
<text x="272.6" y="70.9" transform="rotate(-90 272.6 70.9)">GND</text>
<text x="274" y="66.9">VO</text>
<text x="86.4" y="73">JST_1mm_4</text>
<text x="92.3" y="76.2" transform="rotate(-90 92.3 76.2)">J6</text>
<text x="129.4" y="73.3">U5</text>
<text x="129.7" y="76">SEN0344</text>
<text x="155.9" y="75.8">GND</text>
<text x="251.5" y="74.5">0.33uF</text>
<text x="274.6" y="76">0.1uF</text>
<text x="274.8" y="73.5">C4</text>
<text x="36.7" y="80.9">U4</text>
<text x="37" y="83.6">SEN0344</text>
<text x="113.5" y="79.6">+3.3V</text>
<text x="115.3" y="82.1">GND</text>
<text x="128.8" y="79.6">3V3</text>
<text x="128.8" y="82.1">GND</text>
<text x="136.4" y="82.1">GND</text>
<text x="136.8" y="79.6">3V3</text>
<text x="227.6" y="81.4">Barrel_Jack_Switch</text>
<text x="36.1" y="87.2">3V3</text>
<text x="36.1" y="89.8">GND</text>
<text x="43.7" y="89.8">GND</text>
<text x="44" y="87.2">3V3</text>
<text x="58.4" y="89.8">GND</text>
<text x="58.4" y="87.2">+3.3V</text>
<text x="128.8" y="84.7">SCL</text>
<text x="128.8" y="87.2">SDA</text>
<text x="128.8" y="89.8">RST</text>
<text x="137.4" y="89.8">INT</text>
<text x="137.8" y="84.7">RX</text>
<text x="138.1" y="87.2">TX</text>
<text x="162.2" y="88.9" transform="rotate(-90 162.2 88.9)">5V</text>
<text x="250.5" y="84.7">PWR_FLAG</text>
<text x="269.7" y="84.7">GND</text>
<text x="36.1" y="92.3">SCL</text>
<text x="36.1" y="94.8">SDA</text>
<text x="45.1" y="92.3">RX</text>
<text x="45.4" y="94.8">TX</text>
<text x="108.8" y="94.1" transform="rotate(-90 108.8 94.1)">R2</text>
<text x="111.4" y="93.9" transform="rotate(-90 111.4 93.9)">2k</text>
<text x="119.4" y="92.3">R1</text>
<text x="119.4" y="94.8">2k</text>
<text x="128.8" y="92.3">NC</text>
<text x="137.7" y="92.3">NC</text>
<text x="36.1" y="97.4">RST</text>
<text x="36.1" y="99.9">NC</text>
<text x="44.6" y="97.4">INT</text>
<text x="44.9" y="99.9">NC</text>
<text x="87.2" y="98.6" transform="rotate(-90 87.2 98.6)">GND</text>
<text x="240.4" y="101.2">Conn_01x04_Pin</text>
<text x="247.1" y="98.7">J1</text>
<text x="84.7" y="103.3" transform="rotate(-90 84.7 103.3)">+3.3V</text>
<text x="257.8" y="103.7">+3.3V</text>
<text x="82.1" y="109.1" transform="rotate(-90 82.1 109.1)">J5</text>
<text x="257.8" y="111.4">GND</text>
<text x="88.4" y="114.4">JST_1mm_4</text>
</g>
<g font-size="1.8" fill="#a90000">
<text x="114.9" y="25.1">1</text>
<text x="114.9" y="27.7">2</text>
<text x="253.7" y="29.3" transform="rotate(-90 253.7 29.3)">2</text>
<text x="256.3" y="29.3" transform="rotate(-90 256.3 29.3)">1</text>
<text x="114.9" y="30.2">3</text>
<text x="114.9" y="32.8">4</text>
<text x="253.7" y="43.3" transform="rotate(-90 253.7 43.3)">2</text>
<text x="256.3" y="43.3" transform="rotate(-90 256.3 43.3)">1</text>
<text x="250.8" y="65.8">3</text>
<text x="264.7" y="65.8">1</text>
<text x="277.4" y="65.8">3</text>
<text x="238.1" y="68.3">1</text>
<text x="238.1" y="70.9">3</text>
<text x="243.1" y="68.3">1</text>
<text x="250.8" y="70.9">2</text>
<text x="238.1" y="73.4">2</text>
<text x="271.5" y="73.1" transform="rotate(-90 271.5 73.1)">2</text>
<text x="126.3" y="78.5">1</text>
<text x="126.3" y="81">2</text>
<text x="126.3" y="83.6">3</text>
<text x="140.9" y="78.5">12</text>
<text x="140.9" y="81">11</text>
<text x="140.9" y="83.6">10</text>
<text x="33.6" y="86.1">1</text>
<text x="33.6" y="88.6">2</text>
<text x="48.2" y="86.1">12</text>
<text x="48.2" y="88.6">11</text>
<text x="126.3" y="86.1">4</text>
<text x="126.3" y="88.6">5</text>
<text x="141.5" y="86.1">9</text>
<text x="141.5" y="88.6">8</text>
<text x="33.6" y="91.2">3</text>
<text x="33.6" y="93.7">4</text>
<text x="48.2" y="91.2">10</text>
<text x="48.8" y="93.7">9</text>
<text x="126.3" y="91.2">6</text>
<text x="141.5" y="91.2">7</text>
<text x="33.6" y="96.3">5</text>
<text x="33.6" y="98.8">6</text>
<text x="48.8" y="96.3">8</text>
<text x="48.8" y="98.8">7</text>
<text x="250.1" y="102.6">1</text>
<text x="250.1" y="105.2">2</text>
<text x="250.1" y="107.7">3</text>
<text x="250.1" y="110.2">4</text>
</g>
<g font-size="1.8" fill="#840084">
<text x="147.1" y="51.7">1kV</text>
<text x="161.3" y="51.7">1kV</text>
<text x="147.1" y="54.2">100%</text>
<text x="161.3" y="54.2">100%</text>
<text x="125.7" y="96.6">SEN0344:SEN0344</text>
<text x="33" y="104.2">SEN0344:SEN0344</text>
</g>
<text font-size="1.8" fill="#0f0f0f" x="262.9" y="78.4">GND</text>
<g font-size="1.4" fill="#a90000">
<text x="34.1" y="22.6">VCC_IN</text>
<text x="35.1" y="27.7">3.3V</text>
<text x="35.2" y="32.8">GND</text>
<text x="35.3" y="37.8">SCL</text>
<text x="169.6" y="41.7">J2_1</text>
<text x="205.1" y="41.7">J3_1</text>
<text x="35.3" y="42.9">SDA</text>
<text x="169.6" y="44.2">J2_2</text>
<text x="169.6" y="46.7">J2_3</text>
<text x="205.1" y="44.2">J3_2</text>
<text x="205.1" y="46.7">J3_3</text>
<text x="34.3" y="48">FSYNC</text>
<text x="35.1" y="53.1">INTA</text>
<text x="169.6" y="49.3">J2_4</text>
<text x="169.6" y="51.8">J2_5</text>
<text x="205.1" y="49.3">J3_4</text>
<text x="205.1" y="51.8">J3_5</text>
<text x="34.7" y="58.2">DRDY</text>
<text x="169.6" y="54.4">J2_6</text>
<text x="169.6" y="56.9">J2_7</text>
<text x="169.6" y="59.4">J2_8</text>
<text x="205.1" y="54.4">J3_6</text>
<text x="205.1" y="56.9">J3_7</text>
<text x="205.1" y="59.4">J3_8</text>
<text x="169.1" y="64.5">J2_10</text>
<text x="169.6" y="62">J2_9</text>
<text x="204.7" y="64.5">J3_10</text>
<text x="205.1" y="62">J3_9</text>
<text x="169.1" y="67.1">J2_11</text>
<text x="169.1" y="69.6">J2_12</text>
<text x="204.7" y="67.1">J3_11</text>
<text x="204.7" y="69.6">J3_12</text>
<text x="169.1" y="72.1">J2_13</text>
<text x="169.1" y="74.7">J2_14</text>
<text x="169.1" y="77.2">J2_15</text>
<text x="204.7" y="72.1">J3_13</text>
<text x="204.7" y="74.7">J3_14</text>
<text x="204.7" y="77.2">J3_15</text>
<text x="169.1" y="79.8">J2_16</text>
<text x="169.1" y="82.3">J2_17</text>
<text x="204.7" y="79.8">J3_16</text>
<text x="204.7" y="82.3">J3_17</text>
<text x="169.1" y="84.8">J2_18</text>
<text x="169.1" y="87.4">J2_19</text>
<text x="204.7" y="84.8">J3_18</text>
<text x="204.7" y="87.4">J3_19</text>
</g>
<g font-size="1.4" fill="#006464">
<text x="41.7" y="23.6">VCC_IN</text>
<text x="41.7" y="28.7">3.3V</text>
<text x="41.7" y="33.8">GND</text>
<text x="41.7" y="38.8">SCL</text>
<text x="41.7" y="43.9">SDA</text>
<text x="175" y="42.6">3V3</text>
<text x="175" y="45.2">EN</text>
<text x="175" y="47.7">SENSOR_VP</text>
<text x="195.8" y="42.6">GND_J3_1</text>
<text x="199.7" y="45.2">IO23</text>
<text x="199.7" y="47.7">IO22</text>
<text x="41.7" y="49">FSYNC</text>
<text x="175" y="50.3">SENSOR_VN</text>
<text x="175" y="52.8">IO34</text>
<text x="199.2" y="52.8">RXD0</text>
<text x="199.5" y="50.3">TXD0</text>
<text x="41.7" y="54.1">INTA</text>
<text x="41.7" y="59.2">DRDY</text>
<text x="175" y="55.3">IO35</text>
<text x="175" y="57.9">IO32</text>
<text x="195.8" y="57.9">GND_J3_7</text>
<text x="199.7" y="55.3">IO21</text>
<text x="175" y="60.4">IO33</text>
<text x="175" y="63">IO25</text>
<text x="175" y="65.5">IO26</text>
<text x="199.7" y="60.4">IO19</text>
<text x="199.7" y="63">IO18</text>
<text x="200.7" y="65.5">IO5</text>
<text x="175" y="68">IO27</text>
<text x="175" y="70.6">IO14</text>
<text x="199.7" y="68">IO17</text>
<text x="199.7" y="70.6">IO16</text>
<text x="175" y="73.1">IO12</text>
<text x="175" y="75.7">GND_J2_14</text>
<text x="200.7" y="73.1">IO4</text>
<text x="200.7" y="75.7">IO0</text>
<text x="175" y="78.2">IO13</text>
<text x="175" y="80.7">SD2</text>
<text x="175" y="83.3">SD3</text>
<text x="199.7" y="80.7">IO15</text>
<text x="200.2" y="83.3">SD1</text>
<text x="200.7" y="78.2">IO2</text>
<text x="175" y="85.8">CMD</text>
<text x="175" y="88.4">EXT_5V</text>
<text x="200.2" y="85.8">SD0</text>
<text x="200.3" y="88.4">CLK</text>
</g>
</svg>
